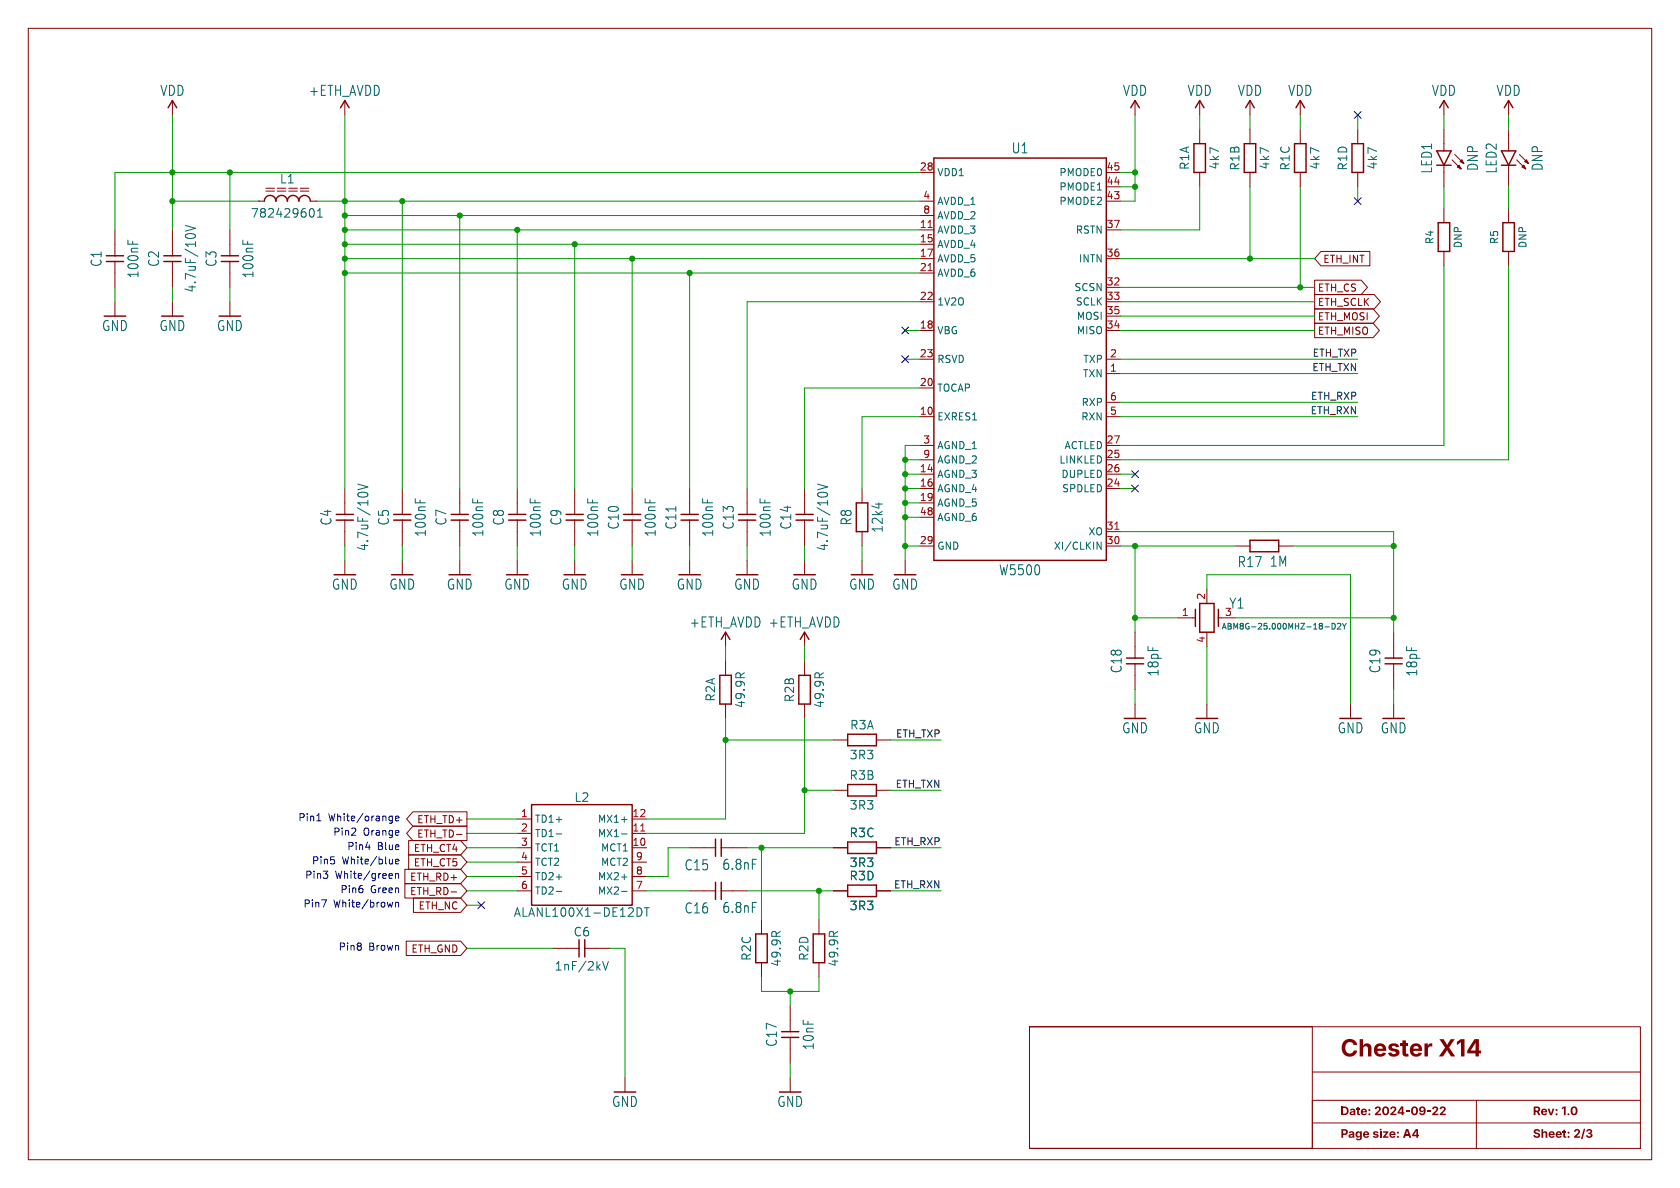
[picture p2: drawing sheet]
<svg xmlns="http://www.w3.org/2000/svg" width="297mm" height="210mm" viewBox="0 0 297 210" stroke-linecap="round" stroke-linejoin="round" font-family="sans-serif">
<g fill="#840000">
<path d="M253.3 195.7a.55 .55 0 0 1 .9 .1 .55 .55 0 0 1-.3 .8l-.3 .3h.7v.2h-1.1v-.2l.5-.5a.27 .27 0 0 0 .3-.2 .27 .27 0 0 0-.2-.3 .27 .27 0 0 0-.3 .2h-.3z"/>
<path d="M254.6 195.7a.55 .55 0 0 1 .9 .1 .55 .55 0 0 1-.3 .8l-.2 .3h.6v.2h-1.1v-.2l.6-.5a.27 .27 0 0 0 .2-.2 .27 .27 0 0 0-.2-.3 .27 .27 0 0 0-.3 .2h-.3z"/>
</g>
<path d="M232 198.5h58" fill="none" stroke="#840000" stroke-width=".18"/>
<circle cx="244.1" cy="199.7" r=".16" fill="#840000"/>
<g fill="none" stroke="#840000" stroke-width=".18">
<path d="M5 5h287v200h-287zM30.5 17.8v2.5M61 17.8v2.5M200.7 17.8v2.5M212.1 17.8v2.5M221 17.8v2.5M229.9 17.8v2.5M255.3 17.8v2.5M266.7 17.8v2.5M45.7 35.6h.1M45.7 35.6h1M47 33.8h1.5"/>
<path d="M47 33.3h1.5M49 33.8h1.5M51.1 33.8h1.5M51.1 33.3h1.5M53.1 33.8h1.5M53.1 33.3h1.5M54.9 35.6h1M55.9 35.6h.1M162.6 30.5h2.5M162.6 35.6h2.5M162.6 38.1h2.5M195.6 30.5h2.5"/>
<path d="M195.6 35.6h2.5M195.6 33h2.5M212.1 22.9v2.5M212.1 30.5v2.5M221 22.9v2.5M221 30.5v2.5M229.9 22.9v2.5M229.9 30.5v2.5M240 22.9v2.5M240 30.5v2.5M255.3 22.9v3.8M255.3 29.2v3.8"/>
<path d="M255.3 36.8v2.6M256.7 28.3l1.6 1.5M257.2 27.3l1.6 1.6M257.7 29.4l.3-.2 .3 .6M257.7 29.4l-.1 .1 .7 .3M257.7 29.4l.6 .4M257.9 29.3l.4 .5M258.2 28.5l-.1 .1 .7 .3M258.2 28.5l.6 .4M258.4 28.3l.4 .6M258.4 28.3l-.2 .2M266.7 22.9v3.8"/>
<path d="M266.7 29.2v3.8M266.7 36.8v2.6M268.1 28.3l1.6 1.5M268.6 27.3l1.6 1.6M269.2 29.4l.2-.2 .3 .6M269.2 29.4l-.1 .1 .6 .3M269.2 29.4l.5 .4M269.3 29.3l.4 .5M269.6 28.5v.1l.6 .3M269.6 28.5l.6 .4M269.8 28.3h.1l.3 .6M269.8 28.3l-.2 .2"/>
<path d="M269.8 28.3l.4 .6M20.3 40.6v4.6M20.3 46.2v4.6M20.3 53.3v2.6M30.5 40.6v4.6M30.5 46.2v4.6M30.5 53.3v2.6M40.6 40.6v4.6M40.6 46.2v4.6M40.6 53.3v2.6M162.6 40.6h2.5M162.6 43.2h2.5"/>
<path d="M162.6 45.7h2.5M162.6 58.4h2.5M162.6 48.3h2.5M162.6 53.3h2.5M195.6 40.6h2.5M195.6 45.7h2.5M195.6 58.4h2.5M195.6 53.3h2.5M195.6 50.8h2.5M195.6 55.9h2.5M232.4 49.5h8.2l1.1 1.3-1.1 1.3h-8.2zM232.4 54.6h10.4l1.1 1.3-1.1 1.3h-10.4z"/>
<path d="M232.4 52.1h10.5l1.1 1.2-1.1 1.3h-10.5zM232.4 57.1h10.4l1.1 1.3-1.1 1.3h-10.4zM233.5 44.4h8.7v2.6h-8.7l-1.1-1.3zM255.3 44.5v2.5M266.7 44.5v2.5M162.6 73.7h2.5M162.6 63.5h2.5M162.6 68.6h2.5M162.6 78.7h2.5M195.6 66h2.5M195.6 73.7h2.5M195.6 63.5h2.5"/>
<path d="M195.6 78.7h2.5M195.6 71.1h2.5M61 86.4v4.5M61 91.9v4.6M61 99.1v2.5M71.1 86.4v4.5M71.1 91.9v4.6M71.1 99.1v2.5M81.3 86.4v4.5M81.3 91.9v4.6M81.3 99.1v2.5M91.4 86.4v4.5"/>
<path d="M91.4 91.9v4.6M91.4 99.1v2.5M101.6 86.4v4.5M101.6 91.9v4.6M101.6 99.1v2.5M111.8 86.4v4.5M111.8 91.9v4.6M111.8 99.1v2.5M121.9 86.4v4.5M121.9 91.9v4.6M121.9 99.1v2.5M132.1 86.4v4.5"/>
<path d="M132.1 91.9v4.6M132.1 99.1v2.5M142.2 86.4v4.5M142.2 91.9v4.6M142.2 99.1v2.5M152.4 86.4v2.5M152.4 94v2.5M152.4 99.1v2.5M160 99.1v2.5M162.6 83.8h2.5M162.6 86.4h2.5M162.6 88.9h2.5"/>
<path d="M162.6 81.3h2.5M162.6 96.5h2.5M162.6 91.4h2.5M195.6 83.8h2.5M195.6 86.4h2.5M195.6 81.3h2.5M195.6 96.5h2.5M195.6 94h2.5M218.4 96.5h2.6M226.1 96.5h2.5M128.3 111.8v2.5M128.3 116.8v2.6"/>
<path d="M142.2 111.8v2.5M142.2 116.8v2.6M200.7 111.8v4.5M200.7 117.3v4.6M208.3 109.2h3M213.4 104.1v2.6M213.4 111.8v2.5M215.4 109.2h3M246.4 111.8v4.5M246.4 117.3v4.6M128.3 124.5v2.5M142.2 124.5v2.5"/>
<path d="M147.3 139.7h2.6M147.3 130.8h2.6M154.9 139.7h2.6M154.9 130.8h2.6M200.7 124.5v2.5M213.4 124.5v2.5M238.8 124.5v2.5M246.4 124.5v2.5M71.6 153.7h9.8l1.1 1.2-1.1 1.3h-9.8zM71.6 156.2h9.8l1.1 1.3-1.1 1.3h-9.8zM72.2 151.1h9.2l1.1 1.3-1.1 1.3h-9.2zM72.2 148.6h9.2l1.1 1.3-1.1 1.2h-9.2z"/>
<path d="M73 146h9.5v2.6h-9.5l-1.1-1.3zM73 143.5h9.5v2.6h-9.5l-1.1-1.3zM73.1 158.7h8.3l1.1 1.3-1.1 1.3h-8.3zM79.8 157.7h.9M80.7 147.5h1M91.4 149.9h2.6M91.4 144.8h2.6M91.4 147.3h2.6M91.4 152.4h2.6M91.4 154.9h2.6M91.4 157.5h2.6M111.8 149.9h2.5"/>
<path d="M111.8 144.8h2.5M111.8 147.3h2.5M111.8 152.4h2.5M111.8 154.9h2.5M111.8 157.5h2.5M121.9 149.9h4.6M121.9 157.5h4.6M127.5 149.9h4.6M127.5 157.5h4.6M147.3 149.9h2.6M147.3 157.5h2.6M154.9 149.9h2.6"/>
<path d="M154.9 157.5h2.6M71.8 166.4h9.6l1.1 1.2-1.1 1.3h-9.6zM97.8 167.6h4.6M103.4 167.6h4.5M134.6 162.6v2.5M134.6 170.2v2.5M139.7 177.8v4.6M144.8 162.6v2.5M144.8 170.2v2.5M110.5 190.5v2.5M139.7 183.4v4.6M139.7 190.5v2.5"/>
<path d="M182 181.5h108v21.5h-108zM182 181.5h50v21.5h-50zM232 189.5h58M261 194.5v8.5M290 194.5h-58v8.5"/>
</g>
<g fill="none" stroke="#840000" stroke-width=".25">
<path d="M29.7 19.1l.8-1.3 .7 1.3M60.2 19.1l.8-1.3 .7 1.3M199.9 19.1l.8-1.3 .7 1.3M211.3 19.1l.8-1.3 .8 1.3M220.2 19.1l.8-1.3 .7 1.3M229.1 19.1l.8-1.3 .7 1.3M254.5 19.1l.8-1.3 .7 1.3M265.9 19.1l.8-1.3 .8 1.3M46.7 35.6a1.02 1.02 0 0 1 1.1-1.1 1.02 1.02 0 0 1 1 1.1 1.02 1.02 0 0 1 1-1.1 1.02 1.02 0 0 1 1 1.1 1.02 1.02 0 0 1 1-1.1 1.02 1.02 0 0 1 1 1.1 1.02 1.02 0 0 1 1-1.1 1.02 1.02 0 0 1 1.1 1.1M165.1 27.9h30.5v71.2h-30.5zM211.1 25.4h2v5.1h-2zM220 25.4h2v5.1h-2z"/>
<path d="M228.9 25.4h2v5.1h-2zM239 25.4h2v5.1h-2zM254 26.7h2.5l-1.2 2.5zM254 29.2h2.5M254.3 39.4h2v5.1h-2zM265.4 26.7h2.6l-1.3 2.5zM265.4 29.2h2.6M265.7 39.4h2v5.1h-2zM18.4 55.9h3.8M18.8 45.2h3M18.8 46.2h3M28.6 55.9h3.8"/>
<path d="M29 45.2h3M29 46.2h3M38.7 55.9h3.8M39.1 45.2h3.1M39.1 46.2h3.1M59.4 90.9h3.1M59.4 91.9h3.1M69.6 90.9h3M69.6 91.9h3M79.8 90.9h3M79.8 91.9h3M89.9 90.9h3.1"/>
<path d="M89.9 91.9h3.1M100.1 90.9h3M100.1 91.9h3M110.2 90.9h3.1M110.2 91.9h3.1M120.4 90.9h3M120.4 91.9h3M130.6 90.9h3M130.6 91.9h3M140.7 90.9h3.1M140.7 91.9h3.1M151.4 88.9h2v5.1h-2z"/>
<path d="M221 95.5h5.1v2h-5.1zM59.1 101.6h3.8M69.2 101.6h3.8M79.4 101.6h3.8M89.5 101.6h3.8M99.7 101.6h3.8M109.9 101.6h3.8M120 101.6h3.8M127.3 119.4h2v5.1h-2zM127.5 113l.8-1.2 .7 1.2M130.2 101.6h3.8M140.3 101.6h3.8"/>
<path d="M141.2 119.4h2.1v5.1h-2.1zM141.5 113l.7-1.2 .8 1.2M150.5 101.6h3.8M158.1 101.6h3.8M199.1 116.3h3.1M199.1 117.3h3.1M211.3 107.7v3M212.1 106.7h2.5v5.1h-2.5zM215.4 107.7v3M244.9 116.3h3M244.9 117.3h3M149.9 129.8h5v2h-5z"/>
<path d="M149.9 138.7h5v2h-5zM198.8 127h3.8M211.5 127h3.8M236.9 127h3.8M244.5 127h3.8M94 142.2h17.8v17.8h-17.8zM126.5 148.3v3.1M126.5 156v3M127.5 148.3v3.1M127.5 156v3M149.9 148.8h5v2.1h-5zM149.9 156.5h5v2h-5z"/>
<path d="M102.4 166.1v3.1M103.4 166.1v3.1M133.6 165.1h2v5.1h-2zM143.8 165.1h2v5.1h-2zM108.6 193h3.8M137.8 193h3.8M138.2 182.4h3M138.2 183.4h3"/>
</g>
<g fill="none" stroke="#006464" stroke-width=".18">
<path d="M32.8 39.9l1.8 .5-1.8 .5M55 36.9a.82 .82 0 0 1 .6 .6 .82 .82 0 0 1-.3 .8l-.3 .1M56.1 38.4h.9M56.1 37.3l.5-.4v1.5M22.6 42.4v.8M42.9 42.4v.8M63.3 85.6l1.7 .5-1.7 .5M73.4 88.2v.7M83.6 88.2v.7M93.7 88.2v.7M103.9 88.2v.7M114.1 88.2v.7"/>
<path d="M124.2 88.2v.7M134.4 88.2v.7M144.5 85.6l1.8 .5-1.8 .5M155.4 88.9v.9M193.9 95.8l.8 1.3v-1.3M130.2 119h.5M131.6 118.9l-.7 .5M144.2 119h.5M145.6 118.9l-.7 .5M234.2 110.8h.8M235.5 110.2a.51 .51 0 0 1 .6 .5 .51 .51 0 0 1-.6 .5zM236.5 110.3l.3-.1 .2 .3-.6 .7h.6"/>
<path d="M237.3 110.2l.4 .5M237.7 110.7v.5M238 110.2l-.3 .5M98.3 147.4h1M98.3 157.6h1M109.9 147.4h.9M109.9 144.9h.9M109.9 157.6h.9M109.9 155h.9M106.5 170l.5 1.5 .5-1.5M112.6 160.5a.76 .76 0 0 1 .9 .7 .76 .76 0 0 1-.9 .8M113.9 160.5h.9"/>
<path d="M114.3 160.5v1.5M136.6 164.7h.5M138 164.7l-.8 .5M146.7 164.7h.5M148.1 164.7l-.7 .5"/>
</g>
<path d="M164.1 40.2h.7M164.1 47.8h.7M197.1 93.6h.7M113.3 146.9h.7" fill="none" stroke="#a90000" stroke-width=".18"/>
<g fill="none" stroke="#0000c2" stroke-width=".18">
<path d="M56 145.1h.7M56.9 159.1h.8l-.5 1.2M59.1 152.1v.5M62.1 147.6h.8M62.8 146.5v.4M64.1 157.1v.6M64.7 149.8h.7M69 144.3h.4M69.2 154.4l.2 .3-.6 .1M69.3 155.2l-.1 .1M69.4 144.3v1l-.1 .2h-.3M69.4 151.9v.8"/>
<path d="M69.4 152.6l-.1 .1M69.4 145l-.4 .1M69.4 159.5l-.2 .8M69.9 152.3l.6-.1v-.3h-.4l-.2 .2 .1 .6h.5M69.9 144.7l.6-.1v-.3h-.4l-.2 .1 .1 .6h.5M69.9 154.4v.9M69.9 159.5v.8M69.9 159.6l.2-.1 .3 .1 .1 .7M69.9 154.5l.2-.1 .3 .1 .1 .8M63.8 166.8v.3M63.8 167.4v.4"/>
</g>
<g fill="none" stroke="#009600" stroke-width=".18">
<path d="M30.5 35.6h15.2M30.5 20.3v20.3M40.6 30.5v10.1M55.9 35.6h106.7M61 20.3v66.1M61 38.1h101.6M71.1 35.6v50.8M81.3 38.1v48.3M162.6 30.5h-142.3v10.1M198.1 30.5h2.6M198.1 33h2.6M200.7 20.3v15.3h-2.6"/>
<path d="M212.1 33v7.6h-14M212.1 20.3v2.6M221 20.3v2.6M221 33v12.7M229.9 20.3v2.6M229.9 33v17.8M240 20.3v2.6M240 33v2.6M255.3 20.3v2.6M255.3 33v3.8M266.7 20.3v2.6M266.7 33v3.8"/>
<path d="M20.3 50.8v2.5M30.5 50.8v2.5M40.6 50.8v2.5M61 43.2h101.6M61 45.7h101.6M61 48.3h101.6M61 40.6h101.6M91.4 40.6v45.8M101.6 43.2v43.2M111.8 45.7v40.7M121.9 48.3v38.1M160 58.4h2.6"/>
<path d="M162.6 53.3h-30.5v33.1M198.1 58.4h34.3M198.1 45.7h34.3M198.1 53.3h34.3M198.1 55.9h34.3M198.1 50.8h34.3M255.3 47v31.7h-57.2M266.7 47v34.3h-68.6M160 63.5h2.6M162.6 78.7h-2.6v20.4M162.6 73.7h-10.2v12.7M162.6 68.6h-20.4v17.8"/>
<path d="M198.1 63.5h41.9M198.1 73.7h41.9M198.1 66h41.9M198.1 71.1h41.9M61 96.5v2.6M71.1 96.5v2.6M81.3 96.5v2.6M91.4 96.5v2.6M101.6 96.5v2.6M111.8 96.5v2.6M121.9 96.5v2.6M132.1 96.5v2.6"/>
<path d="M142.2 96.5v2.6M152.4 96.5v2.6M160 81.3h2.6M160 83.8h2.6M160 96.5h2.6M160 86.4h2.6M160 88.9h2.6M160 91.4h2.6M198.1 83.8h2.6M198.1 96.5h20.3M198.1 94h48.3v17.8M198.1 86.4h2.6"/>
<path d="M200.7 96.5v15.3M228.6 96.5h17.8M128.3 114.3v2.5M142.2 114.3v2.5M200.7 109.2h7.6M213.4 104.1v-2.5h25.4v22.9M213.4 114.3v10.2M218.4 109.2h28M128.3 127v17.8h-14M128.3 130.8h19M142.2 127v20.3h-27.9M142.2 139.7h5.1"/>
<path d="M157.5 139.7h8.9M157.5 130.8h8.9M200.7 121.9v2.6M246.4 121.9v2.6M82.5 144.8h8.9M82.5 154.9h8.9M82.5 147.3h8.9M82.5 149.9h8.9M82.5 157.5h8.9M82.5 152.4h8.9M114.3 157.5h7.6M121.9 149.9h-3.8v5h-3.8"/>
<path d="M132.1 149.9h15.2M132.1 157.5h15.2M134.6 149.9v12.7M144.8 157.5v5.1M157.5 149.9h8.9M157.5 157.5h8.9M82.5 167.6h15.3M82.5 160h2.6M107.9 167.6h2.6v22.9M134.6 172.7v2.6h10.2v-2.6M139.7 175.3v2.5M139.7 188v2.5"/>
</g>
<g fill="none" stroke="#000084" stroke-width=".18">
<path d="M239.4 19.7l1.2 1.2M240.6 19.7l-1.2 1.2M239.4 35l1.2 1.2M240.6 35l-1.2 1.2M159.4 57.8l1.2 1.2M160.6 57.8l-1.2 1.2M159.4 62.9l1.2 1.2M160.6 62.9l-1.2 1.2M200.1 83.2l1.2 1.2M200.1 85.8l1.2 1.2M201.3 83.2l-1.2 1.2M201.3 85.8l-1.2 1.2"/>
<path d="M84.5 159.4l1.2 1.2M85.7 159.4l-1.2 1.2"/>
</g>
<g fill="#009600" stroke="#009600" stroke-width=".18">
<circle cx="101.6" cy="43.2" r=".46"/>
<circle cx="121.9" cy="48.3" r=".46"/>
<circle cx="91.4" cy="40.6" r=".46"/>
<circle cx="111.8" cy="45.7" r=".46"/>
<circle cx="81.3" cy="38.1" r=".46"/>
<circle cx="61" cy="45.7" r=".46"/>
<circle cx="61" cy="38.1" r=".46"/>
<circle cx="61" cy="43.2" r=".46"/>
<circle cx="61" cy="40.6" r=".46"/>
<circle cx="61" cy="35.6" r=".46"/>
<circle cx="40.6" cy="30.5" r=".46"/>
<circle cx="61" cy="48.3" r=".46"/>
<circle cx="30.5" cy="35.6" r=".46"/>
<circle cx="30.5" cy="30.5" r=".46"/>
<circle cx="160" cy="83.8" r=".46"/>
<circle cx="160" cy="81.3" r=".46"/>
<circle cx="71.1" cy="35.6" r=".46"/>
<circle cx="139.7" cy="175.3" r=".46"/>
<circle cx="144.8" cy="157.5" r=".46"/>
<circle cx="134.6" cy="149.9" r=".46"/>
<circle cx="128.3" cy="130.8" r=".46"/>
<circle cx="142.2" cy="139.7" r=".46"/>
<circle cx="160" cy="96.5" r=".46"/>
<circle cx="200.7" cy="33" r=".46"/>
<circle cx="200.7" cy="30.5" r=".46"/>
<circle cx="246.4" cy="96.5" r=".46"/>
<circle cx="246.4" cy="109.2" r=".46"/>
<circle cx="200.7" cy="96.5" r=".46"/>
<circle cx="200.7" cy="109.2" r=".46"/>
<circle cx="160" cy="88.9" r=".46"/>
<circle cx="160" cy="91.4" r=".46"/>
<circle cx="160" cy="86.4" r=".46"/>
<circle cx="229.9" cy="50.8" r=".46"/>
<circle cx="221" cy="45.7" r=".46"/>
</g>
<text font-size="4.2" fill="#840000" x="237" y="188.1">Chester X14</text>
<g font-size="2.5" fill="#006464">
<text x="28.2" y="17.2">VDD</text>
<text x="54.5" y="17.2">+ETH_AVDD</text>
<text x="198.4" y="17.2">VDD</text>
<text x="209.9" y="17.2">VDD</text>
<text x="218.7" y="17.2">VDD</text>
<text x="227.6" y="17.2">VDD</text>
<text x="253" y="17.2">VDD</text>
<text x="264.5" y="17.2">VDD</text>
<text x="178.8" y="27.3">U1</text>
<text x="253.4" y="30.8" transform="rotate(-90 253.4 30.8)">LED1</text>
<text x="261.5" y="30.3" transform="rotate(-90 261.5 30.3)">DNP</text>
<text x="264.8" y="30.8" transform="rotate(-90 264.8 30.8)">LED2</text>
<text x="272.9" y="30.3" transform="rotate(-90 272.9 30.3)">DNP</text>
<text x="18.2" y="47.3" transform="rotate(-90 18.2 47.3)">C1</text>
<text x="28.3" y="47.3" transform="rotate(-90 28.3 47.3)">C2</text>
<text x="38.5" y="47.3" transform="rotate(-90 38.5 47.3)">C3</text>
<text x="24.7" y="49.3" transform="rotate(-90 24.7 49.3)">100nF</text>
<text x="34.9" y="51.8" transform="rotate(-90 34.9 51.8)">4.7uF/10V</text>
<text x="45" y="49.3" transform="rotate(-90 45 49.3)">100nF</text>
<text x="17.9" y="58.7">GND</text>
<text x="28.1" y="58.7">GND</text>
<text x="38.3" y="58.7">GND</text>
<text x="58.8" y="93" transform="rotate(-90 58.8 93)">C4</text>
<text x="69" y="93" transform="rotate(-90 69 93)">C5</text>
<text x="75.5" y="95" transform="rotate(-90 75.5 95)">100nF</text>
<text x="79.1" y="93" transform="rotate(-90 79.1 93)">C7</text>
<text x="85.7" y="95" transform="rotate(-90 85.7 95)">100nF</text>
<text x="89.3" y="93" transform="rotate(-90 89.3 93)">C8</text>
<text x="95.8" y="95" transform="rotate(-90 95.8 95)">100nF</text>
<text x="99.5" y="93" transform="rotate(-90 99.5 93)">C9</text>
<text x="106" y="95" transform="rotate(-90 106 95)">100nF</text>
<text x="109.6" y="93.7" transform="rotate(-90 109.6 93.7)">C10</text>
<text x="116.1" y="95" transform="rotate(-90 116.1 95)">100nF</text>
<text x="119.8" y="93.7" transform="rotate(-90 119.8 93.7)">C11</text>
<text x="126.3" y="95" transform="rotate(-90 126.3 95)">100nF</text>
<text x="129.9" y="93.7" transform="rotate(-90 129.9 93.7)">C13</text>
<text x="136.5" y="95" transform="rotate(-90 136.5 95)">100nF</text>
<text x="140.1" y="93.7" transform="rotate(-90 140.1 93.7)">C14</text>
<text x="150.8" y="93" transform="rotate(-90 150.8 93)">R8</text>
<text x="156.3" y="94.3" transform="rotate(-90 156.3 94.3)">12k4</text>
<text x="65.3" y="97.5" transform="rotate(-90 65.3 97.5)">4.7uF/10V</text>
<text x="146.6" y="97.5" transform="rotate(-90 146.6 97.5)">4.7uF/10V</text>
<text x="176.5" y="101.9">W5500</text>
<text x="218.7" y="100.5">R17</text>
<text x="224.4" y="100.4">1M</text>
<text x="58.6" y="104.5">GND</text>
<text x="68.7" y="104.5">GND</text>
<text x="78.9" y="104.5">GND</text>
<text x="89.1" y="104.5">GND</text>
<text x="99.2" y="104.5">GND</text>
<text x="109.4" y="104.5">GND</text>
<text x="119.5" y="104.5">GND</text>
<text x="129.7" y="104.5">GND</text>
<text x="139.9" y="104.5">GND</text>
<text x="150" y="104.5">GND</text>
<text x="157.6" y="104.5">GND</text>
<text x="217.2" y="107.8">Y1</text>
<text x="121.8" y="111.1">+ETH_AVDD +ETH_AVDD</text>
<text x="198.5" y="119.1" transform="rotate(-90 198.5 119.1)">C18</text>
<text x="205" y="119.7" transform="rotate(-90 205 119.7)">18pF</text>
<text x="244.2" y="119.1" transform="rotate(-90 244.2 119.1)">C19</text>
<text x="250.8" y="119.7" transform="rotate(-90 250.8 119.7)">18pF</text>
<text x="198.3" y="129.9">GND</text>
<text x="211" y="129.9">GND</text>
<text x="236.4" y="129.9">GND</text>
<text x="244" y="129.9">GND</text>
<text x="120.9" y="154.1">C15</text>
<text x="127.6" y="154">6.8nF</text>
<text x="120.9" y="161.7">C16</text>
<text x="127.6" y="161.6">6.8nF</text>
<text x="137.6" y="185.2" transform="rotate(-90 137.6 185.2)">C17</text>
<text x="144.1" y="185.7" transform="rotate(-90 144.1 185.7)">10nF</text>
<text x="108.1" y="195.9">GND</text>
<text x="137.3" y="195.9">GND</text>
</g>
<g font-size="2.1" fill="#006464">
<text x="49.4" y="32.6">L1</text>
<text x="210.4" y="30.1" transform="rotate(-90 210.4 30.1)">R1A</text>
<text x="215.7" y="30.1" transform="rotate(-90 215.7 30.1)">4k7</text>
<text x="219.3" y="30.2" transform="rotate(-90 219.3 30.2)">R1B</text>
<text x="224.6" y="30.1" transform="rotate(-90 224.6 30.1)">4k7</text>
<text x="228.2" y="30.2" transform="rotate(-90 228.2 30.2)">R1C</text>
<text x="233.5" y="30.1" transform="rotate(-90 233.5 30.1)">4k7</text>
<text x="238.4" y="30.2" transform="rotate(-90 238.4 30.2)">R1D</text>
<text x="243.7" y="30.1" transform="rotate(-90 243.7 30.1)">4k7</text>
<text x="44.2" y="38.7">782429601</text>
<text x="126.6" y="124.1" transform="rotate(-90 126.6 124.1)">R2A</text>
<text x="131.9" y="125.3" transform="rotate(-90 131.9 125.3)">49.9R</text>
<text x="140.6" y="124.2" transform="rotate(-90 140.6 124.2)">R2B</text>
<text x="145.9" y="125.3" transform="rotate(-90 145.9 125.3)">49.9R</text>
<text x="150.2" y="129.2">R3A</text>
<text x="150.1" y="134.4">3R3</text>
<text x="101.5" y="142">L2</text>
<text x="150.1" y="138">R3B</text>
<text x="150.1" y="143.3">3R3</text>
<text x="150.1" y="148.2">R3C</text>
<text x="150.1" y="155.8">R3D</text>
<text x="150.1" y="153.5">3R3</text>
<text x="150.1" y="161.1">3R3</text>
<text x="90.7" y="162.3">ALANL100X1-DE12DT</text>
<text x="101.3" y="165.7">C6</text>
<text x="98" y="171.8">1nF/2kV</text>
<text x="133" y="169.9" transform="rotate(-90 133 169.9)">R2C</text>
<text x="138.2" y="171" transform="rotate(-90 138.2 171)">49.9R</text>
<text x="143.1" y="169.9" transform="rotate(-90 143.1 169.9)">R2D</text>
<text x="148.4" y="171" transform="rotate(-90 148.4 171)">49.9R</text>
</g>
<g font-size="2.1" fill="#840000">
<text x="237" y="197.8">Date: 2024-09-22</text>
<text x="271" y="197.8">Rev: 1.0</text>
<text x="237" y="201.8">Page size: A4</text>
<text x="271" y="201.8">Sheet: 2/3</text>
</g>
<g font-size="1.8" fill="#a90000">
<text x="162.5" y="30.2">28</text>
<text x="163.1" y="35.3">4</text>
<text x="195.5" y="35.3">43</text>
<text x="195.5" y="32.8">44</text>
<text x="195.5" y="30.2">45</text>
<text x="162.5" y="40.4">11</text>
<text x="163.1" y="37.8">8</text>
<text x="195.5" y="40.4">37</text>
<text x="162.5" y="42.9">15</text>
<text x="162.5" y="45.5">17</text>
<text x="195.5" y="45.5">36</text>
<text x="162.5" y="48">21</text>
<text x="162.5" y="53.1">22</text>
<text x="195.5" y="50.5">32</text>
<text x="195.5" y="53.1">33</text>
<text x="162.5" y="58.2">18</text>
<text x="195.5" y="58.2">34</text>
<text x="195.5" y="55.6">35</text>
<text x="162.5" y="63.2">23</text>
<text x="196.1" y="65.8">1</text>
<text x="196.1" y="63.2">2</text>
<text x="162.5" y="68.3">20</text>
<text x="196.1" y="70.9">6</text>
<text x="162.5" y="73.4">10</text>
<text x="196.1" y="73.4">5</text>
<text x="162.5" y="83.6">14</text>
<text x="163.1" y="78.5">3</text>
<text x="163.1" y="81">9</text>
<text x="195.5" y="81">25</text>
<text x="195.5" y="83.6">26</text>
<text x="195.5" y="78.5">27</text>
<text x="162.5" y="86.1">16</text>
<text x="162.5" y="88.6">19</text>
<text x="195.5" y="86.1">24</text>
<text x="162.5" y="91.2">48</text>
<text x="195.5" y="93.7">31</text>
<text x="162.5" y="96.3">29</text>
<text x="195.5" y="96.3">30</text>
<text x="213.1" y="106.1" transform="rotate(-90 213.1 106.1)">2</text>
<text x="208.8" y="109">1</text>
<text x="213.1" y="113.7" transform="rotate(-90 213.1 113.7)">4</text>
<text x="216.5" y="109">3</text>
<text x="92" y="144.5">1</text>
<text x="92" y="147.1">2</text>
<text x="92" y="149.6">3</text>
<text x="111.7" y="149.6">10</text>
<text x="111.7" y="147.1">11</text>
<text x="111.7" y="144.5">12</text>
<text x="92" y="152.1">4</text>
<text x="92" y="154.7">5</text>
<text x="112.3" y="154.7">8</text>
<text x="112.3" y="152.1">9</text>
<text x="92" y="157.2">6</text>
<text x="112.3" y="157.2">7</text>
</g>
<g font-size="1.8" fill="#006464">
<text x="165.6" y="31.3">VDD1</text>
<text x="187.2" y="33.9">PMODE1</text>
<text x="187.2" y="31.3">PMODE0</text>
<text x="165.6" y="41.5">AVDD_3</text>
<text x="165.6" y="36.4">AVDD_1</text>
<text x="165.6" y="39">AVDD_2</text>
<text x="187.2" y="36.4">PMODE2</text>
<text x="190.1" y="41.5">RSTN</text>
<text x="165.6" y="44">AVDD_4</text>
<text x="165.6" y="46.6">AVDD_5</text>
<text x="190.6" y="46.6">INTN</text>
<text x="253.6" y="43.3" transform="rotate(-90 253.6 43.3)">R4</text>
<text x="258.6" y="43.9" transform="rotate(-90 258.6 43.9)">DNP</text>
<text x="265.1" y="43.3" transform="rotate(-90 265.1 43.3)">R5</text>
<text x="270.1" y="43.9" transform="rotate(-90 270.1 43.9)">DNP</text>
<text x="165.6" y="49.1">AVDD_6</text>
<text x="189.8" y="51.7">SCSN</text>
<text x="165.6" y="59.3">VBG</text>
<text x="165.6" y="54.2">1V2O</text>
<text x="190.1" y="54.2">SCLK</text>
<text x="190.3" y="59.3">MISO</text>
<text x="190.3" y="56.7">MOSI</text>
<text x="165.6" y="64.4">RSVD</text>
<text x="191.4" y="64.4">TXP</text>
<text x="165.6" y="69.4">TOCAP</text>
<text x="191.1" y="72">RXP</text>
<text x="191.4" y="66.9">TXN</text>
<text x="165.6" y="74.5">EXRES1</text>
<text x="191.1" y="74.5">RXN</text>
<text x="165.6" y="79.6">AGND_1</text>
<text x="165.6" y="82.1">AGND_2</text>
<text x="187.2" y="82.1">LINKLED</text>
<text x="188.1" y="79.6">ACTLED</text>
<text x="165.6" y="84.7">AGND_3</text>
<text x="165.6" y="87.2">AGND_4</text>
<text x="165.6" y="89.8">AGND_5</text>
<text x="187.6" y="84.7">DUPLED</text>
<text x="187.7" y="87.2">SPDLED</text>
<text x="165.6" y="92.3">AGND_6</text>
<text x="192.3" y="94.8">XO</text>
<text x="165.6" y="97.4">GND</text>
<text x="186.2" y="97.4">XI/CLKIN</text>
<text x="94.5" y="145.6">TD1+</text>
<text x="94.5" y="148.2">TD1-</text>
<text x="105.6" y="148.2">MX1-</text>
<text x="105.6" y="145.6">MX1+</text>
<text x="94.5" y="150.7">TCT1</text>
<text x="94.5" y="153.3">TCT2</text>
<text x="94.5" y="155.8">TD2+</text>
<text x="105.6" y="155.8">MX2+</text>
<text x="106.2" y="150.7">MCT1</text>
<text x="106.2" y="153.3">MCT2</text>
<text x="94.5" y="158.3">TD2-</text>
<text x="105.6" y="158.3">MX2-</text>
</g>
<g font-size="1.8" fill="#840000">
<text x="233.8" y="46.7">ETH_INT</text>
<text x="232.9" y="51.8">ETH_CS</text>
<text x="232.9" y="56.8">ETH_MOSI</text>
<text x="232.9" y="54.3">ETH_SCLK</text>
<text x="232.9" y="59.4">ETH_MISO</text>
<text x="73.6" y="148.3">ETH_TD-</text>
<text x="73.6" y="145.7">ETH_TD+</text>
<text x="72.4" y="155.9">ETH_RD+</text>
<text x="73.1" y="153.4">ETH_CT5</text>
<text x="73.1" y="150.8">ETH_CT4</text>
<text x="72.4" y="158.4">ETH_RD-</text>
<text x="73.9" y="161">ETH_NC</text>
<text x="72.6" y="168.6">ETH_GND</text>
</g>
<g font-size="1.8" fill="#0f0f0f">
<text x="231.9" y="65.7">ETH_TXN</text>
<text x="232" y="63.2">ETH_TXP</text>
<text x="231.7" y="70.8">ETH_RXP</text>
<text x="231.6" y="73.3">ETH_RXN</text>
<text x="158.3" y="130.5">ETH_TXP</text>
<text x="158.2" y="139.4">ETH_TXN</text>
<text x="158" y="149.5">ETH_RXP</text>
<text x="157.9" y="157.1">ETH_RXN</text>
</g>
<g font-size="1.8" fill="#0000c2">
<text x="52.6" y="145.4">Pin1</text>
<text x="58" y="145.4">White/orange</text>
<text x="58.8" y="147.9">Pin2</text>
<text x="64.2" y="147.9">Orange</text>
<text x="53.9" y="155.6">Pin3</text>
<text x="55.1" y="153">Pin5</text>
<text x="59.3" y="155.6">White/green</text>
<text x="60.5" y="153">White/blue</text>
<text x="61.3" y="150.5">Pin4</text>
<text x="66.7" y="150.5">Blue</text>
<text x="53.5" y="160.6">Pin7</text>
<text x="59" y="160.6">White/brown</text>
<text x="60.1" y="158.1">Pin6</text>
<text x="65.5" y="158.1">Green</text>
<text x="59.8" y="168.3">Pin8</text>
<text x="65.2" y="168.3">Brown</text>
</g>
<text font-size="1.4" fill="#006464" x="215.9" y="111.5">ABM8G-25.000MHZ-18-D2Y</text>
</svg>
